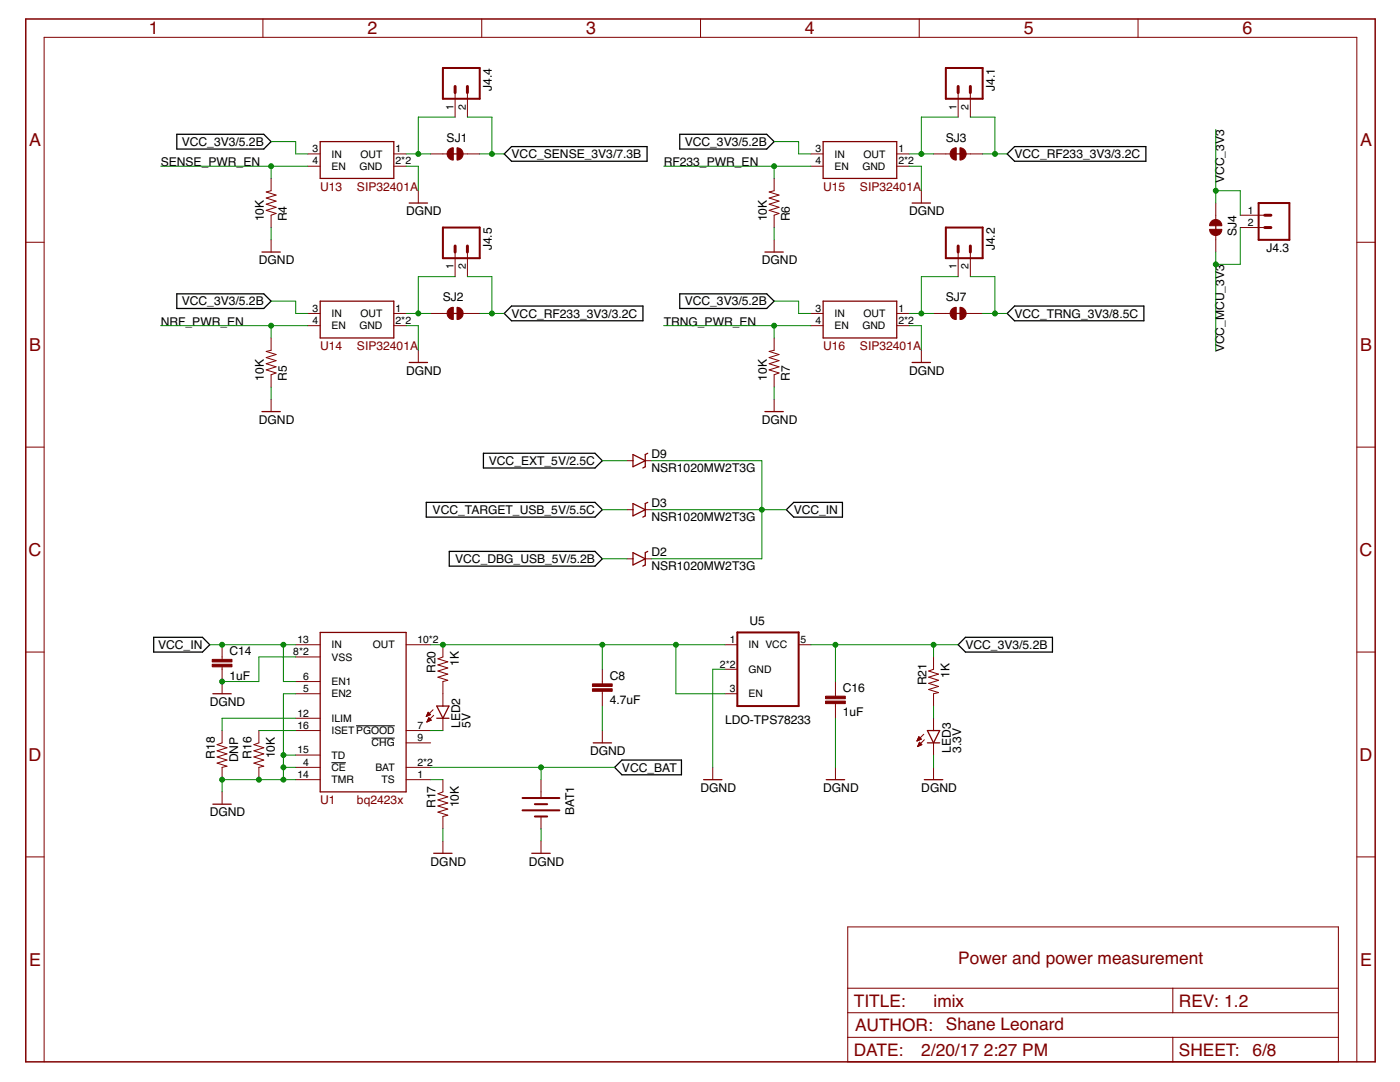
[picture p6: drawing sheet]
<svg xmlns="http://www.w3.org/2000/svg" width="279mm" height="216mm" viewBox="0 0 279 216" stroke-linecap="round" stroke-linejoin="round" font-family="sans-serif">
<path d="M66.1 152.2h2.9M71.1 144.8h7.7M74.2 147.3h4.6" fill="none" stroke="#000" stroke-width=".2"/>
<g fill="none" stroke="#000" stroke-width=".25">
<path d="M35.3 26.8h17.3l1.5 1.5-1.5 1.4h-17.3zM100.6 30.7l1.5-1.4h27v2.9h-27zM135.7 26.8h17.3l1.5 1.5-1.5 1.4h-17.3zM201 30.7l1.5-1.4h26.2v2.9h-26.2zM35.3 58.6h17.3l1.5 1.5-1.5 1.5h-17.3zM135.7 58.6h17.3l1.5 1.5-1.5 1.5h-17.3zM102.1 61.1h26.2v2.9h-26.2l-1.5-1.5zM202.5 61.1h25.8v2.9h-25.8l-1.5-1.5zM96.5 90.4h22.2l1.5 1.5-1.5 1.5h-22.2zM85.1 100.2h33.6l1.5 1.5-1.5 1.5h-33.6zM89.7 110h29l1.5 1.5-1.5 1.5h-29zM156.9 101.7l1.5-1.5h9.7v3h-9.7z"/>
<path d="M30.7 127.2h9.7l1.5 1.5-1.5 1.4h-9.7zM192.7 127.2h17.3v2.9h-17.3l-1.5-1.4zM122.7 153.1l1.4-1.4h11.9v2.9h-11.9z"/>
</g>
<path d="M88.4 13.6h7.3v6.1h-7.3zM188.8 13.6h7.3v6.1h-7.3zM88.4 45.4h7.3v6.1h-7.3zM188.8 45.4h7.3v6.1h-7.3zM251.2 40.5h6.1v7.4h-6.1zM147.2 126.2h12.2v14.7h-12.2zM104.3 159.2h7.3M104.3 161.7h7.3M106.7 160.5h2.5M106.7 162.9h2.5" fill="none" stroke="#800000" stroke-width=".4"/>
<g fill="none" stroke="#800000" stroke-width=".2">
<path d="M52.5 3.8v3.7M90.8 18.5v4.9M93.3 18.5v4.9M96.1 3.8v3.7M139.8 3.8v3.7M183.5 3.8v3.7M191.2 18.5v4.9M193.7 18.5v4.9M227.1 3.8v3.7M54.1 35.6v2.5l-1 .2 2 .6-2 .6 2 .6-2 .6 2 .7-2 .6 2 .6-1 .3v2.5M61.4 30.7h2.5M61.4 33.2h2.5"/>
<path d="M78.6 30.7h2.4M78.6 33.2h2.4M83.5 38.1v2.4M85.9 30.7h3.3M92.4 30.7h3.3M154.5 35.6v2.5l-1 .2 2 .6-2 .6 2 .6-2 .6 2 .7-2 .6 2 .6-1 .3v2.5M161.8 30.7h2.5M161.8 33.2h2.5M179 30.7h2.4M179 33.2h2.4M183.9 38.1v2.4M186.3 30.7h3.3"/>
<path d="M192.8 30.7h3.3M5.1 48.3h3.7M54.1 47.9v2.4M90.8 50.3v4.9M93.3 50.3v4.9M154.5 47.9v2.4M191.2 50.3v4.9M193.7 50.3v4.9M242.6 40.5v3.3M242.6 47v3.3M247.5 42.9h4.9M247.5 45.4h4.9"/>
<path d="M270.8 48.3h3.6M54.1 67.4v2.5l-1 .2 2 .6-2 .7 2 .6-2 .6 2 .6-2 .6 2 .6-1 .4v2.4M54.1 79.7v2.4M61.4 62.5h2.5M61.4 65h2.5M78.6 62.5h2.4M78.6 65h2.4M83.5 69.9v2.4M85.9 62.5h3.3M92.4 62.5h3.3M154.5 67.4v2.5l-1 .2 2 .6-2 .7 2 .6-2 .6 2 .6-2 .6 2 .6-1 .4v2.4M154.5 79.7v2.4"/>
<path d="M161.8 62.5h2.5M161.8 65h2.5M179 62.5h2.4M179 65h2.4M183.9 69.9v2.4M186.3 62.5h3.3M192.8 62.5h3.3M5.1 89.2h3.7M125.1 91.9h1.2M128.8 91.9h1.2M270.8 89.2h3.6M125.1 101.7h1.2"/>
<path d="M125.1 111.5h1.2M128.8 101.7h1.2M128.8 111.5h1.2M5.1 130.1h3.7M44.3 128.7v2.9M44.3 133.1v5.3M59 138.4h4.9M59 128.7h4.9M59 136h4.9M59 131.1h4.9M81 128.7h4.9M88.4 128.7v2.4l-1 .4 2 .6-2 .6 2 .6-2 .6 2 .6-2 .6 2 .6-1 .3v4.9"/>
<path d="M120.2 133.5v3M120.2 137.9v3M144.7 138.4h2.5M144.7 133.5h2.5M144.7 128.7h2.5M159.4 128.7h2.4M166.7 136v2.9M186.3 131.1v2.4l-1 .4 2 .6-2 .6 2 .6-2 .7 2 .6-2 .6 2 .6-1 .2v2.5M270.8 130.1h3.6M44.3 145.8v2.4l-1 .4 2 .6-2 .6 2 .6-2 .6 2 .7-2 .6 2 .6-1 .2v2.5M44.3 158v2.5M51.7 145.8v2.4l-1 .4 1.9 .6-1.9 .6 1.9 .6-1.9 .6 1.9 .7-1.9 .6 1.9 .6-.9 .2v2.5"/>
<path d="M59 143.3h4.9M59 153.1h4.9M59 145.8h4.9M59 150.7h4.9M59 155.6h4.9M81 148.2h4.9M81 153.1h4.9M81 145.8h4.9M81 155.6h4.9M85.1 142.9h.1M85.2 142.8h.3M85.2 142.7h.5"/>
<path d="M85.2 144.1h.1M85.3 142.6h.6M85.3 143.9h.2M85.3 142.5h.5M85.3 143.8h.4M85.3 142.3h.4M85.3 143.7h.7M85.4 142.2h.2M85.4 143.6h.6M85.4 142.1l.5 .5-.8 .4zM85.4 143.5h.5M85.5 143.4h.2"/>
<path d="M85.6 143.3h.1M85.6 143.2l.5 .5-.9 .4zM86.4 141.6l-1.3 1.4M86.6 142.7l-1.4 1.4M88.4 143.3v2.5M88.4 155.6v2.4l-1 .4 2 .6-2 .6 2 .6-2 .6 2 .6-2 .7 2 .6-1 .2v2.5M108 155.6v3.4M120.2 145.8v2.4M142.2 153.1v2.5M166.7 140.4v2.9M166.7 153.1v2.5M183 147.8h.1"/>
<path d="M183 147.7h.3M183.1 147.6h.5M183.2 147.5h.6M183.2 148.9h.1M183.2 147.4h.6M183.2 148.8h.4M183.3 147.3h.4M183.3 148.7h.5M183.3 147.2h.2M183.3 148.5h.6M183.3 147h.1M183.4 147l.5 .5-.9 .3z"/>
<path d="M183.4 148.4h.4M183.4 148.3h.3M183.5 148.2h.1M183.5 148.1l.5 .5-.9 .4zM184.4 146.5l-1.4 1.3M184.5 147.6l-1.4 1.4M186.3 143.3v2.5M186.3 148.2v2.5M186.3 153.1v2.5M5.1 171h3.7M88.4 167.8v2.5M108 162.9v2.5"/>
<path d="M108 167.8v2.5M270.8 171h3.6M169.2 185h97.9v26.9h-97.9zM169.2 197.2h97.9M234.1 197.2v4.9M8.8 211.9v-204.4h262v204.4M169.2 202.1h97.9M169.2 207h97.9M234.1 207v4.9"/>
</g>
<g fill="#800000" stroke="#800000" stroke-width=".2">
<path d="M164.8 139.9h3.9v.5h-3.9z"/>
<path d="M164.8 138.9h3.9v.5h-3.9z"/>
<path d="M42.4 132.5h3.9v.6h-3.9z"/>
<path d="M42.4 131.6h3.9v.5h-3.9z"/>
<path d="M118.2 137.4h4v.5h-4z"/>
<path d="M118.2 136.5h4v.5h-4z"/>
</g>
<g fill="none" stroke="#800000" stroke-width=".25">
<path d="M63.9 28.3h14.7v7.3h-14.7zM89.9 30.7h1.7M164.3 28.3h14.7v7.3h-14.7zM190.5 30.7h1.7M52.3 50.3h3.6M81.7 40.5h3.6M152.7 50.3h3.6M182 40.5h3.7M242.6 44.7v1.7M63.9 60.1h14.7v7.3h-14.7zM81.7 72.3h3.6M90.1 62.5h1.7"/>
<path d="M164.3 60.1h14.7v7.3h-14.7zM182 72.3h3.7M190.5 62.5h1.7M52.3 82.1h3.6M126.3 90.7l2.5 1.2-2.5 1.2zM129.3 90.4l-.5 .3v2.4l-.5 .3M152.7 82.1h3.6M126.3 100.5l2.5 1.2-2.5 1.2zM126.3 110.3l2.5 1.2-2.5 1.2zM129.3 100.2l-.5 .3v2.4l-.5 .3M129.3 110l-.5 .3v2.4l-.5 .3M42.5 138.4h3.6"/>
<path d="M63.9 126.2h17.1v31.8h-17.1zM87.2 140.9h2.4l-1.2 2.4zM87.2 143.3h2.4M118.4 148.2h3.6M140.4 155.6h3.7M164.9 155.6h3.7M184.5 155.6h3.7M185.1 145.8h2.4l-1.2 2.4zM185.1 148.2h2.4M42.5 160.5h3.6M86.6 170.3h3.6M106.1 170.3h3.7"/>
</g>
<g fill="#800000" stroke="#800000" stroke-width=".2">
<path d="M89.6 29.8l.9-.3v1.2h-1.3z" fill-rule="evenodd"/>
<path d="M89.2 30.7h1.3v1.2a1.23 1.23 0 0 1-1.3-1.2z" fill-rule="evenodd"/>
<path d="M91.2 29.5a1.23 1.23 0 0 1 1.2 1.2 1.23 1.23 0 0 1-1.2 1.2z" fill-rule="evenodd"/>
<path d="M91.2 61.3a1.19 1.19 0 0 1 1.2 1.2h-1.2z" fill-rule="evenodd"/>
<path d="M91.2 62.5h1.2a1.16 1.16 0 0 1-1.2 1.3z" fill-rule="evenodd"/>
<path d="M89.5 61.7l.5-.3 .5-.1v2.5a1.21 1.21 0 0 1-1.2-.8 1.21 1.21 0 0 1 .2-1.3z" fill-rule="evenodd"/>
<path d="M191.6 29.5a1.23 1.23 0 0 1 1.2 1.2h-1.2z" fill-rule="evenodd"/>
<path d="M191.6 30.7h1.2a1.23 1.23 0 0 1-1.2 1.2z" fill-rule="evenodd"/>
<path d="M189.9 29.9l.9-.4v2.4a1.23 1.23 0 0 1-1.1-.7 1.23 1.23 0 0 1 .2-1.3z" fill-rule="evenodd"/>
<path d="M242.6 45.8h1.2a1.16 1.16 0 0 1-1.2 1.2z" fill-rule="evenodd"/>
<path d="M241.4 45.8h1.2v1.2a1.16 1.16 0 0 1-1.2-1.2z" fill-rule="evenodd"/>
<path d="M241.8 44.1a1.21 1.21 0 0 1 1.3-.2 1.21 1.21 0 0 1 .7 1.1h-2.4l.1-.4z" fill-rule="evenodd"/>
<path d="M191.6 61.3a1.23 1.23 0 0 1 1.2 1.2h-1.2z" fill-rule="evenodd"/>
<path d="M191.6 62.5h1.2a1.19 1.19 0 0 1-1.2 1.3z" fill-rule="evenodd"/>
<path d="M189.9 61.7l.5-.3 .4-.1v2.5a1.21 1.21 0 0 1-1.1-.8 1.21 1.21 0 0 1 .2-1.3z" fill-rule="evenodd"/>
</g>
<path d="M90.8 17.3v1.2M93.3 17.3v1.2M191.2 17.3v1.2M193.7 17.3v1.2M90.8 49.1v1.2M93.3 49.1v1.2M191.2 49.1v1.2M193.7 49.1v1.2M252.4 45.4h1.2M252.4 42.9h1.2" fill="none" stroke="#800000" stroke-width=".59"/>
<path d="M5.1 3.8h269.3v208.1h-269.3z" fill="none" stroke="#800000" stroke-width=".3"/>
<g fill="none" stroke="#008000" stroke-width=".2">
<path d="M32.1 33.2h29.3M54.1 33.2v2.4M54.1 28.3h4.9v2.4h2.4M81 33.2h2.5v4.9M81 30.7h4.9M90.8 23.4h-7.3v7.3M93.3 23.4h4.9v7.3M95.7 30.7h4.9M132.5 33.2h29.3M154.5 33.2v2.4M154.5 28.3h4.9v2.4h2.4M181.4 33.2h2.5v4.9"/>
<path d="M181.4 30.7h4.9M191.2 23.4h-7.3v7.3M193.7 23.4h4.9v7.3M196.1 30.7h4.9M242.6 25.8v14.7M242.6 38.1h4.9v4.8M54.1 45.4v2.5M90.8 55.2h-7.3v7.3M93.3 55.2h4.9v7.3M154.5 45.4v2.5M191.2 55.2h-7.3v7.3M193.7 55.2h4.9v7.3"/>
<path d="M242.6 50.3v19.6M247.5 45.4v7.3h-4.9M32.1 65h29.3M54.1 65v2.4M54.1 77.2v2.5M54.1 60.1h4.9v2.4h2.4M81 65h2.5v4.9M81 62.5h4.9M95.7 62.5h4.9M132.5 65h29.3M154.5 65v2.4M154.5 77.2v2.5"/>
<path d="M154.5 60.1h4.9v2.4h2.4M181.4 65h2.5v4.9M181.4 62.5h4.9M196.1 62.5h4.9M120.2 91.9h4.9M130 91.9h22v19.6h-22M120.2 111.5h4.9M120.2 101.7h4.9M130 101.7h26.9M41.9 128.7h17.1M56.6 128.7v7.3h2.4M59 131.1h-7.3v4.9h-7.4"/>
<path d="M59 138.4h-2.4v17.2M85.9 128.7h58.8M120.2 128.7v4.8M134.9 128.7v9.7h9.8M144.7 133.5h-2.5v19.6M161.8 128.7h29.4M166.7 128.7v7.3M186.3 128.7v2.4M51.7 145.8h7.3M56.6 150.7h2.4M56.6 153.1h2.4M59 143.3h-14.7v2.5"/>
<path d="M59 155.6h-14.7v2.4M85.9 153.1h36.8M85.9 155.6h2.5M85.9 145.8h2.5M108 153.1v2.5M120.2 140.9v4.9M166.7 143.3v9.8M186.3 140.9v2.4M186.3 150.7v2.4M88.4 165.4v2.4M108 165.4v2.4"/>
</g>
<g fill="#008000" stroke="#008000" stroke-width=".2">
<circle cx="44.3" cy="136" r=".49"/>
<circle cx="56.6" cy="153.1" r=".49"/>
<circle cx="56.6" cy="155.6" r=".49"/>
<circle cx="51.7" cy="155.6" r=".49"/>
<circle cx="44.3" cy="155.6" r=".49"/>
<circle cx="56.6" cy="150.7" r=".49"/>
<circle cx="108" cy="153.1" r=".49"/>
<circle cx="242.6" cy="38.1" r=".49"/>
<circle cx="166.7" cy="128.7" r=".49"/>
<circle cx="186.3" cy="128.7" r=".49"/>
<circle cx="134.9" cy="128.7" r=".49"/>
<circle cx="88.4" cy="128.7" r=".49"/>
<circle cx="120.2" cy="128.7" r=".49"/>
<circle cx="152" cy="101.7" r=".49"/>
<circle cx="44.3" cy="128.7" r=".49"/>
<circle cx="56.6" cy="128.7" r=".49"/>
<circle cx="98.2" cy="30.7" r=".49"/>
<circle cx="98.2" cy="62.5" r=".49"/>
<circle cx="198.6" cy="30.7" r=".49"/>
<circle cx="54.1" cy="65" r=".49"/>
<circle cx="154.5" cy="33.2" r=".49"/>
<circle cx="242.6" cy="52.7" r=".49"/>
<circle cx="154.5" cy="65" r=".49"/>
<circle cx="198.6" cy="62.5" r=".49"/>
<circle cx="83.5" cy="30.7" r=".49"/>
<circle cx="83.5" cy="62.5" r=".49"/>
<circle cx="54.1" cy="33.2" r=".49"/>
<circle cx="183.9" cy="62.5" r=".49"/>
<circle cx="183.9" cy="30.7" r=".49"/>
</g>
<g font-size="3.6" fill="#800000">
<text x="29.7" y="6.9">1</text>
<text x="73.3" y="6.9">2</text>
<text x="117" y="6.9">3</text>
<text x="160.7" y="6.9">4</text>
<text x="204.3" y="6.9">5</text>
<text x="248" y="6.9">6</text>
<text x="5.8" y="29.1">A</text>
<text x="271.4" y="29.1">A</text>
<text x="5.8" y="70">B</text>
<text x="271.4" y="70">B</text>
<text x="5.7" y="110.9">C</text>
<text x="271.3" y="110.9">C</text>
<text x="5.7" y="151.8">D</text>
<text x="271.3" y="151.8">D</text>
<text x="5.8" y="192.7">E</text>
<text x="271.4" y="192.7">E</text>
</g>
<g font-size="3.5" fill="#800000">
<text x="191.2" y="192.3">Power and power measurement</text>
<text x="170.4" y="200.9">TITLE:</text>
<text x="186.3" y="200.9">imix</text>
<text x="235.3" y="200.9">REV: 1.2</text>
<text x="170.6" y="205.8">AUTHOR:</text>
<text x="188.8" y="205.5">Shane Leonard</text>
<text x="170.4" y="210.7">DATE:</text>
<text x="183.9" y="210.7">2/20/17</text>
<text x="196.3" y="210.7">2:27 PM</text>
<text x="235.3" y="210.7">SHEET:</text>
<text x="250" y="210.7">6/8</text>
</g>
<g font-size="2.4">
<text x="98.2" y="18.1" transform="rotate(-90 98.2 18.1)">J4.4</text>
<text x="198.6" y="18.1" transform="rotate(-90 198.6 18.1)">J4.1</text>
<text x="36.3" y="29.1">VCC_3V3/5.2B</text>
<text x="89.1" y="28.3">SJ1</text>
<text x="136.7" y="29.1">VCC_3V3/5.2B</text>
<text x="188.8" y="28.3">SJ3</text>
<text x="32.1" y="33.2">SENSE_PWR_EN</text>
<text x="102.1" y="31.6">VCC_SENSE_3V3/7.3B</text>
<text x="132.5" y="33.2">RF233_PWR_EN</text>
<text x="202.5" y="31.6">VCC_RF233_3V3/3.2C</text>
<text x="244.3" y="36.5" transform="rotate(-90 244.3 36.5)">VCC_3V3</text>
<text x="52.6" y="44.2" transform="rotate(-90 52.6 44.2)">10K</text>
<text x="57.3" y="44.2" transform="rotate(-90 57.3 44.2)">R4</text>
<text x="81" y="43">DGND</text>
<text x="153" y="44.2" transform="rotate(-90 153 44.2)">10K</text>
<text x="157.6" y="44.2" transform="rotate(-90 157.6 44.2)">R6</text>
<text x="181.4" y="43">DGND</text>
<text x="246.8" y="47.1" transform="rotate(-90 246.8 47.1)">SJ4</text>
<text x="51.7" y="52.7">DGND</text>
<text x="98.2" y="50" transform="rotate(-90 98.2 50)">J4.5</text>
<text x="152" y="52.7">DGND</text>
<text x="198.6" y="50" transform="rotate(-90 198.6 50)">J4.2</text>
<text x="252.8" y="50.3">J4.3</text>
<text x="32.1" y="65">NRF_PWR_EN</text>
<text x="36.3" y="60.9">VCC_3V3/5.2B</text>
<text x="88.4" y="60.1">SJ2</text>
<text x="102.1" y="63.4">VCC_RF233_3V3/3.2C</text>
<text x="132.5" y="65">TRNG_PWR_EN</text>
<text x="136.7" y="60.9">VCC_3V3/5.2B</text>
<text x="188.8" y="60.1">SJ7</text>
<text x="202.5" y="63.4">VCC_TRNG_3V3/8.5C</text>
<text x="244.3" y="70.3" transform="rotate(-90 244.3 70.3)">VCC_MCU_3V3</text>
<text x="52.6" y="76" transform="rotate(-90 52.6 76)">10K</text>
<text x="57.3" y="76" transform="rotate(-90 57.3 76)">R5</text>
<text x="81" y="74.8">DGND</text>
<text x="153" y="76" transform="rotate(-90 153 76)">10K</text>
<text x="157.6" y="76" transform="rotate(-90 157.6 76)">R7</text>
<text x="181.4" y="74.8">DGND</text>
<text x="51.7" y="84.6">DGND</text>
<text x="152" y="84.6">DGND</text>
<text x="97.6" y="92.8">VCC_EXT_5V/2.5C</text>
<text x="130" y="94.1">NSR1020MW2T3G</text>
<text x="130" y="91.5">D9</text>
<text x="130" y="101.2">D3</text>
<text x="86.3" y="102.6">VCC_TARGET_USB_5V/5.5C</text>
<text x="130" y="103.9">NSR1020MW2T3G</text>
<text x="158.4" y="102.6">VCC_IN</text>
<text x="90.8" y="112.4">VCC_DBG_USB_5V/5.2B</text>
<text x="130" y="113.7">NSR1020MW2T3G</text>
<text x="130" y="111">D2</text>
<text x="149.6" y="124.7">U5</text>
<text x="31.6" y="129.5">VCC_IN</text>
<text x="45.8" y="130.7">C14</text>
<text x="192.7" y="129.5">VCC_3V3/5.2B</text>
<text x="45.8" y="135.6">1uF</text>
<text x="86.9" y="134.3" transform="rotate(-90 86.9 134.3)">R20</text>
<text x="91.6" y="132.8" transform="rotate(-90 91.6 132.8)">1K</text>
<text x="121.7" y="135.6">C8</text>
<text x="184.9" y="136.7" transform="rotate(-90 184.9 136.7)">R21</text>
<text x="189.5" y="135.3" transform="rotate(-90 189.5 135.3)">1K</text>
<text x="41.9" y="140.9">DGND</text>
<text x="121.7" y="140.5">4.7uF</text>
<text x="168.2" y="143">1uF</text>
<text x="168.2" y="138.1">C16</text>
<text x="91.8" y="145.3" transform="rotate(-90 91.8 145.3)">LED2</text>
<text x="93.9" y="145.3" transform="rotate(-90 93.9 145.3)">5V</text>
<text x="144.7" y="144.6">LDO-TPS78233</text>
<text x="42.9" y="151.4" transform="rotate(-90 42.9 151.4)">R18</text>
<text x="47.5" y="152.1" transform="rotate(-90 47.5 152.1)">DNP</text>
<text x="50.2" y="151.4" transform="rotate(-90 50.2 151.4)">R16</text>
<text x="54.8" y="151.3" transform="rotate(-90 54.8 151.3)">10K</text>
<text x="117.8" y="150.7">DGND</text>
<text x="124.1" y="154">VCC_BAT</text>
<text x="189.7" y="150.2" transform="rotate(-90 189.7 150.2)">LED3</text>
<text x="191.8" y="150.2" transform="rotate(-90 191.8 150.2)">3.3V</text>
<text x="86.9" y="161.2" transform="rotate(-90 86.9 161.2)">R17</text>
<text x="91.6" y="161.1" transform="rotate(-90 91.6 161.1)">10K</text>
<text x="139.8" y="158">DGND</text>
<text x="164.3" y="158">DGND</text>
<text x="183.9" y="158">DGND</text>
<text x="41.9" y="162.9">DGND</text>
<text x="114.6" y="162.7" transform="rotate(-90 114.6 162.7)">BAT1</text>
<text x="85.9" y="172.7">DGND</text>
<text x="105.5" y="172.7">DGND</text>
</g>
<g font-size="2.4" fill="#800000">
<text x="63.9" y="38.1">U13</text>
<text x="71.2" y="38.1">SIP32401A</text>
<text x="164.3" y="38.1">U15</text>
<text x="171.6" y="38.1">SIP32401A</text>
<text x="63.9" y="69.9">U14</text>
<text x="71.2" y="69.9">SIP32401A</text>
<text x="164.3" y="69.9">U16</text>
<text x="171.6" y="69.9">SIP32401A</text>
<text x="63.9" y="160.5">U1</text>
<text x="71.2" y="160.5">bq2423x</text>
</g>
<g font-size="2.1">
<text x="90.5" y="21.9" transform="rotate(-90 90.5 21.9)">1</text>
<text x="92.9" y="21.9" transform="rotate(-90 92.9 21.9)">2</text>
<text x="190.9" y="21.9" transform="rotate(-90 190.9 21.9)">1</text>
<text x="193.3" y="21.9" transform="rotate(-90 193.3 21.9)">2</text>
<text x="62.4" y="30.4">3</text>
<text x="62.4" y="32.8">4</text>
<text x="66.2" y="31.4">IN</text>
<text x="66.2" y="33.9">EN</text>
<text x="71.7" y="33.9">GND</text>
<text x="72" y="31.4">OUT</text>
<text x="78.9" y="30.4">1</text>
<text x="78.9" y="32.8">2*2</text>
<text x="162.8" y="30.4">3</text>
<text x="162.8" y="32.8">4</text>
<text x="166.5" y="31.4">IN</text>
<text x="166.5" y="33.9">EN</text>
<text x="172.1" y="33.9">GND</text>
<text x="172.3" y="31.4">OUT</text>
<text x="179.3" y="30.4">1</text>
<text x="179.3" y="32.8">2*2</text>
<text x="249" y="42.6">1</text>
<text x="249" y="45.1">2</text>
<text x="90.5" y="53.7" transform="rotate(-90 90.5 53.7)">1</text>
<text x="92.9" y="53.7" transform="rotate(-90 92.9 53.7)">2</text>
<text x="190.9" y="53.7" transform="rotate(-90 190.9 53.7)">1</text>
<text x="193.3" y="53.7" transform="rotate(-90 193.3 53.7)">2</text>
<text x="62.4" y="62.2">3</text>
<text x="62.4" y="64.6">4</text>
<text x="66.2" y="63.3">IN</text>
<text x="66.2" y="65.7">EN</text>
<text x="71.7" y="65.7">GND</text>
<text x="72" y="63.3">OUT</text>
<text x="78.9" y="62.2">1</text>
<text x="78.9" y="64.6">2*2</text>
<text x="162.8" y="62.2">3</text>
<text x="162.8" y="64.6">4</text>
<text x="166.5" y="63.3">IN</text>
<text x="166.5" y="65.7">EN</text>
<text x="172.1" y="65.7">GND</text>
<text x="172.3" y="63.3">OUT</text>
<text x="179.3" y="62.2">1</text>
<text x="179.3" y="64.6">2*2</text>
<text x="58.5" y="130.7">8*2</text>
<text x="59.3" y="128.3">13</text>
<text x="66.2" y="129.4">IN</text>
<text x="66.2" y="131.8">VSS</text>
<text x="74.4" y="129.4">OUT</text>
<text x="83.3" y="128.3">10*2</text>
<text x="145.6" y="128.3">1</text>
<text x="149.4" y="129.4">IN VCC</text>
<text x="159.7" y="128.3">5</text>
<text x="60.5" y="135.6">6</text>
<text x="66.2" y="136.7">EN1</text>
<text x="143.7" y="133.2">2*2</text>
<text x="149.4" y="134.3">GND</text>
<text x="59.3" y="143">12</text>
<text x="60.5" y="138.1">5</text>
<text x="66.2" y="139.2">EN2</text>
<text x="145.6" y="138.1">3</text>
<text x="149.4" y="139.2">EN</text>
<text x="59.3" y="145.4">16</text>
<text x="66.2" y="144.1">ILIM</text>
<text x="66.2" y="146.5">ISETPGOOD</text>
<text x="74.2" y="149">CHG</text>
<text x="83.3" y="147.9">9</text>
<text x="83.3" y="145.4">7</text>
<text x="59.3" y="150.3">15</text>
<text x="59.3" y="155.2">14</text>
<text x="60.5" y="152.8">4</text>
<text x="66.2" y="153.9">CE</text>
<text x="66.2" y="151.4">TD</text>
<text x="74.9" y="153.8">BAT</text>
<text x="83.3" y="152.8">2*2</text>
<text x="83.3" y="155.2">1</text>
<text x="66.2" y="156.3">TMR</text>
<text x="76.1" y="156.3">TS</text>
</g>
</svg>
